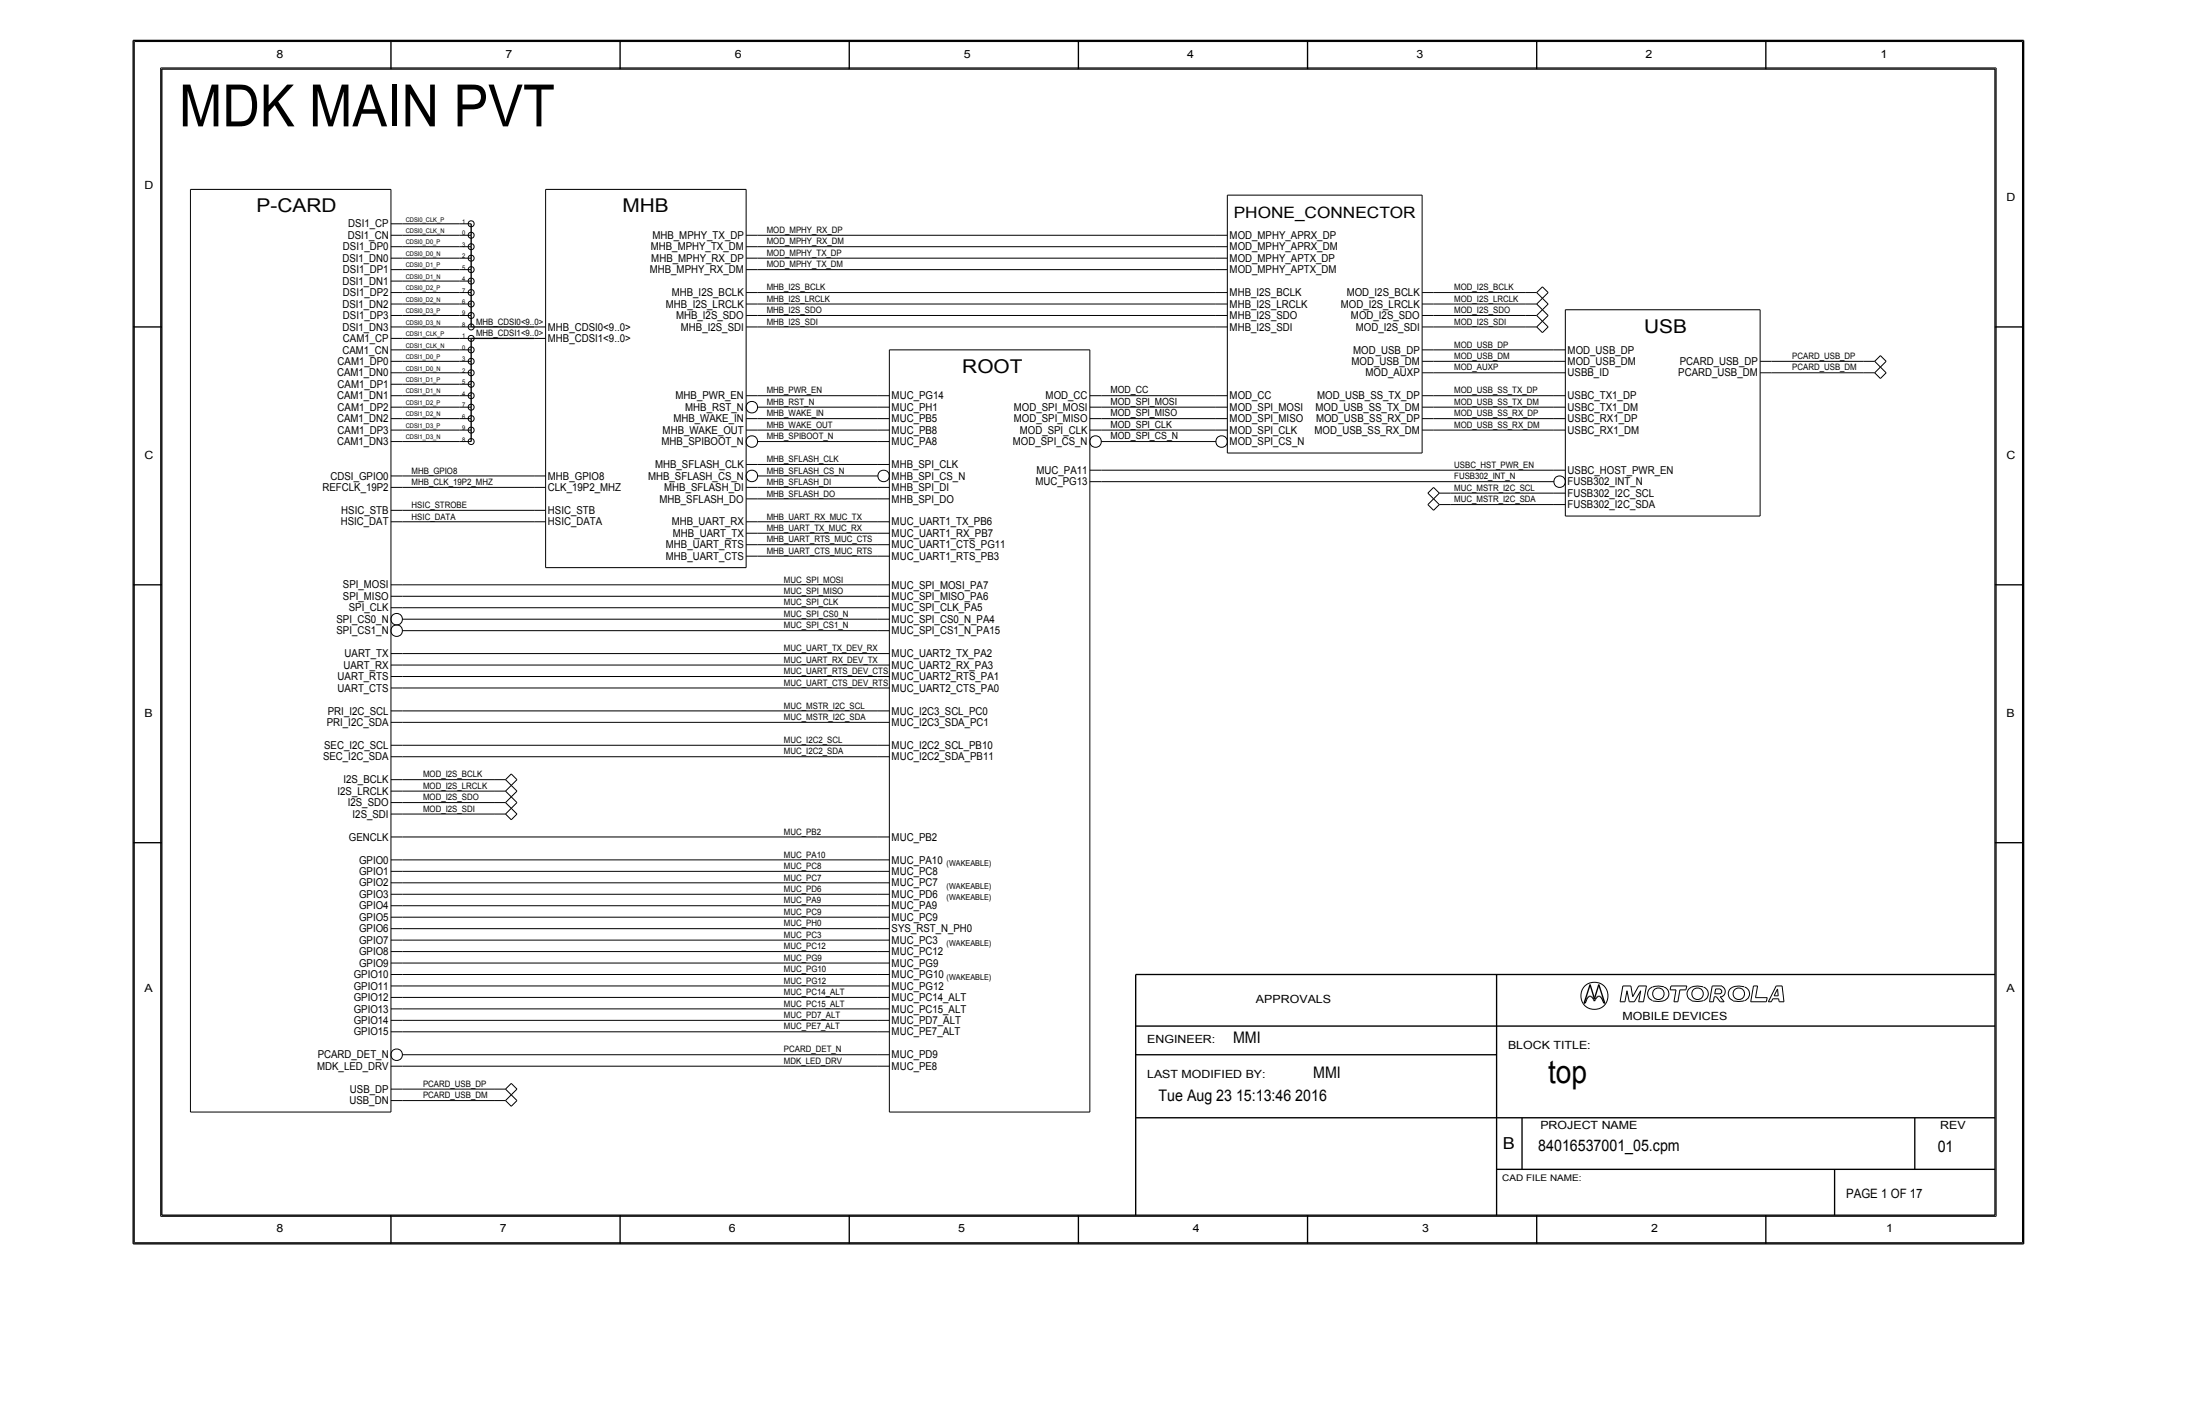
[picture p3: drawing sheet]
<svg xmlns="http://www.w3.org/2000/svg" width="432mm" height="279mm" viewBox="0 0 432 279" stroke-linecap="round" stroke-linejoin="round" font-family="sans-serif">
<g fill="none" stroke="#000" stroke-width=".2">
<path d="M26.4 8.2h370.6zM26.4 8.2v235.6zM31.5 13.3v225.4zM31.5 13.3h360.3zM391.8 13.3v225.4zM397 8.2v235.6zM37.4 37.2h39.3zM37.4 37.2v181zM76.7 37.2v181zM107.1 37.2h39.3zM107.1 37.2v74.2zM146.4 37.2v74.2z"/>
<path d="M240.9 38.3h38.2zM240.9 38.3v50.6zM279.1 38.3v50.6zM76.7 43.9h2.3zM76.7 46.2h2.3zM76.7 48.4h2.3zM76.7 50.7h2.3zM76.7 52.9h2.3zM76.7 55.2h2.3zM76.7 59.7h2.3zM76.7 57.4h2.3zM79 59.7h11.2z"/>
<path d="M79 43.9h11.2zM79 46.2h11.2zM79 48.4h11.2zM79 50.7h11.2zM79 52.9h11.2zM79 55.2h11.2zM79 57.4h11.2zM90.2 59.7h2.3zM90.2 57.4h2.3zM90.2 43.9h2.3zM90.2 46.2h2.3zM90.2 50.7h2.3z"/>
<path d="M90.2 48.4h2.3zM90.2 52.9h2.3zM90.2 55.2h2.3zM146.4 50.7h2.3zM146.4 48.4h2.3zM146.4 46.2h2.3zM146.4 57.4h2.3zM146.4 52.9h2.3zM146.4 59.7h2.3zM148.7 52.9h89.9zM148.7 48.4h89.9zM148.7 50.7h89.9z"/>
<path d="M148.7 59.7h89.9zM148.7 57.4h89.9zM148.7 46.2h89.9zM238.6 48.4h2.3zM238.6 50.7h2.3zM238.6 57.4h2.3zM238.6 59.7h2.3zM238.6 46.2h2.3zM238.6 52.9h2.3zM279.1 57.4h2.3zM279.1 59.7h2.3zM281.4 59.7h18z"/>
<path d="M281.4 57.4h18zM299.4 59.7h2.2zM299.4 57.4h2.2zM301.6 59.7l1.1 1.1zM301.6 59.7l1.1-1.2zM301.6 57.4l1.1 1.1zM301.6 57.4l1.1-1.1zM302.7 58.5l1.2 1.2zM302.7 56.3l1.2 1.1zM302.7 58.5l1.2-1.1zM303.9 59.7l-1.2 1.1zM76.7 61.9h2.3z"/>
<path d="M76.7 64.1h2.3zM76.7 66.4h2.3zM76.7 73.1h2.3zM76.7 68.6h2.3zM76.7 70.9h2.3zM76.7 77.6h2.3zM76.7 75.4h2.3zM76.7 79.9h2.3zM79 64.1h11.2zM79 77.6h11.2zM79 73.1h11.2zM79 68.6h11.2z"/>
<path d="M79 66.4h11.2zM79 79.9h11.2zM79 70.9h11.2zM79 75.4h11.2zM79 61.9h11.2zM90.2 79.9h2.3zM90.2 64.1h2.3zM90.2 61.9h2.3zM90.2 66.4h2.3zM90.2 68.6h2.3zM90.2 70.9h2.3zM90.2 73.1h2.3z"/>
<path d="M90.2 75.4h2.3zM90.2 77.6h2.3zM104.8 64.1h2.3zM104.8 66.4h2.3zM146.4 61.9h2.3zM146.4 64.1h2.3zM146.4 77.6h2.3zM148.7 64.1h89.9zM148.7 61.9h89.9zM148.7 77.6h23.6zM148.7 79.9h23.6zM172.3 77.6h2.3z"/>
<path d="M172.3 79.9h2.3zM174.6 68.6h39.3zM174.6 68.6v149.6zM213.9 68.6v149.6zM213.9 79.9h2.3zM213.9 77.6h2.3zM216.2 79.9h22.4zM216.2 77.6h22.4zM238.6 79.9h2.3zM238.6 77.6h2.3zM238.6 64.1h2.3zM238.6 61.9h2.3z"/>
<path d="M279.1 70.9h2.3zM279.1 68.6h2.3zM279.1 64.1h2.3zM279.1 61.9h2.3zM279.1 79.9h2.3zM279.1 77.6h2.3zM279.1 73.1h2.3zM281.4 79.9h23.6zM281.4 73.1h23.6zM281.4 68.6h23.6zM281.4 64.1h18zM281.4 61.9h18z"/>
<path d="M281.4 77.6h23.6zM281.4 70.9h23.6zM299.4 64.1h2.2zM299.4 61.9h2.2zM301.6 64.1l1.1 1.2zM301.6 64.1l1.1-1.1zM301.6 61.9l1.1 1.1zM301.6 61.9l1.1-1.1zM302.7 63l1.2 1.1zM302.7 60.8l1.2 1.1zM303.9 64.1l-1.2 1.2zM303.9 61.9l-1.2 1.1z"/>
<path d="M305 68.6h2.2zM305 73.1h2.2zM305 70.9h2.2zM305 79.9h2.2zM305 77.6h2.2zM307.2 60.8h38.3zM307.2 60.8v40.5zM345.5 60.8v40.5zM345.5 73.1h2.2zM345.5 70.9h2.2zM347.7 70.9h18zM347.7 73.1h18z"/>
<path d="M365.7 70.9h2.3zM365.7 73.1h2.3zM368 70.9l1.1 1.1zM368 70.9l1.1-1.1zM368 73.1l1.1 1.2zM368 73.1l1.1-1.1zM369.1 69.8l1.1 1.1zM369.1 72l1.1 1.1zM369.1 72l1.1-1.1zM369.1 74.3l1.1-1.2zM76.7 82.1h2.3zM76.7 84.4h2.3z"/>
<path d="M76.7 86.6h2.3zM76.7 95.6h2.3zM76.7 93.4h2.3zM79 82.1h11.2zM79 86.6h11.2zM79 84.4h11.2zM79 93.4h25.8zM79 95.6h25.8zM90.2 86.6h2.3zM90.2 84.4h2.3zM90.2 82.1h2.3zM104.8 93.4h2.3z"/>
<path d="M104.8 95.6h2.3zM146.4 84.4h2.3zM146.4 82.1h2.3zM146.4 91.1h2.3zM146.4 95.6h2.3zM146.4 97.9h2.3zM148.7 86.6h23.6zM148.7 91.1h23.6zM148.7 95.6h23.6zM148.7 82.1h23.6zM148.7 84.4h23.6zM148.7 97.9h23.6z"/>
<path d="M148.7 93.4h23.6zM172.3 82.1h2.3zM172.3 84.4h2.3zM172.3 86.6h2.3zM172.3 97.9h2.3zM172.3 91.1h2.3zM172.3 95.6h2.3zM213.9 92.3h2.3zM213.9 94.5h2.3zM213.9 84.4h2.3zM213.9 82.1h2.3zM216.2 86.6h22.4z"/>
<path d="M216.2 82.1h22.4zM216.2 84.4h22.4zM216.2 94.5h88.8zM216.2 92.3h88.8zM238.6 84.4h2.3zM238.6 82.1h2.3zM240.9 88.9h38.2zM279.1 82.1h2.3zM279.1 84.4h2.3zM280.2 99l1.2 1.1zM280.2 96.8l1.2 1.1zM280.2 96.8l1.2-1.2z"/>
<path d="M281.4 84.4h23.6zM281.4 97.9l-1.2 1.1zM281.4 97.9l1.1 1.1zM281.4 97.9l1.1-1.1zM281.4 95.6l1.1 1.2zM281.4 82.1h23.6zM282.5 99h2.2zM282.5 96.8h2.2zM282.5 99l-1.1 1.1zM284.7 96.8h20.3zM284.7 99h20.3zM305 84.4h2.2z"/>
<path d="M305 82.1h2.2zM305 92.3h2.2zM305 99h2.2zM305 96.8h2.2zM76.7 102.4h2.3zM76.7 100.1h2.3zM76.7 114.7h2.3zM76.7 119.2h2.3zM76.7 117h2.3zM79 114.7h93.3zM79 117h93.3zM79 119.2h93.3z"/>
<path d="M79 102.4h25.8zM79 100.1h25.8zM104.8 100.1h2.3zM104.8 102.4h2.3zM107.1 111.4h39.3zM146.4 102.4h2.3zM146.4 109.1h2.3zM146.4 106.9h2.3zM146.4 104.6h2.3zM148.7 106.9h23.6zM148.7 104.6h23.6zM148.7 109.1h23.6z"/>
<path d="M148.7 102.4h23.6zM172.3 114.7h2.3zM172.3 117h2.3zM172.3 119.2h2.3zM172.3 102.4h2.3zM172.3 106.9h2.3zM172.3 104.6h2.3zM172.3 109.1h2.3zM307.2 101.3h38.3zM76.7 130.5h2.3zM76.7 128.2h2.3zM76.7 132.7h2.3z"/>
<path d="M76.7 135h2.3zM76.7 139.5h2.3zM79 132.7h93.3zM79 121.5h93.3zM79 123.7h93.3zM79 135h93.3zM79 130.5h93.3zM79 128.2h93.3zM79 139.5h93.3zM172.3 121.5h2.3zM172.3 123.7h2.3zM172.3 139.5h2.3z"/>
<path d="M172.3 130.5h2.3zM172.3 132.7h2.3zM172.3 135h2.3zM172.3 128.2h2.3zM76.7 141.7h2.3zM76.7 148.5h2.3zM76.7 146.2h2.3zM76.7 153h2.3zM76.7 159.7h2.3zM76.7 157.5h2.3zM76.7 155.2h2.3zM79 146.2h93.3z"/>
<path d="M79 148.5h93.3zM79 153h18zM79 141.7h93.3zM79 155.2h18zM79 159.7h18zM79 157.5h18zM97 159.7h2.2zM97 157.5h2.2zM97 155.2h2.2zM97 153h2.2zM99.2 159.7l1.1 1.1zM99.2 159.7l1.1-1.1z"/>
<path d="M99.2 157.5l1.1 1.1zM99.2 157.5l1.1-1.2zM99.2 155.2l1.1 1.1zM99.2 155.2l1.1-1.1zM99.2 153l1.1 1.1zM99.2 153l1.1-1.1zM100.3 158.6l1.2 1.1zM100.3 156.3l1.2 1.2zM100.3 154.1l1.2 1.1zM100.3 151.9l1.2 1.1zM101.5 159.7l-1.2 1.1zM101.5 157.5l-1.2 1.1z"/>
<path d="M101.5 155.2l-1.2 1.1zM101.5 153l-1.2 1.1zM172.3 141.7h2.3zM172.3 146.2h2.3zM172.3 148.5h2.3zM76.7 164.2h2.3zM76.7 171h2.3zM76.7 168.7h2.3zM76.7 173.2h2.3zM76.7 175.5h2.3zM76.7 177.7h2.3zM76.7 180h2.3z"/>
<path d="M79 173.2h93.3zM79 171h93.3zM79 168.7h93.3zM79 164.2h93.3zM79 175.5h93.3zM79 177.7h93.3zM79 180h93.3zM172.3 164.2h2.3zM172.3 168.7h2.3zM172.3 173.2h2.3zM172.3 175.5h2.3zM172.3 180h2.3z"/>
<path d="M172.3 177.7h2.3zM172.3 171h2.3zM76.7 182.2h2.3zM76.7 189h2.3zM76.7 186.7h2.3zM76.7 184.5h2.3zM76.7 191.2h2.3zM76.7 193.5h2.3zM76.7 195.7h2.3zM76.7 198h2.3zM79 198h93.3zM79 195.7h93.3z"/>
<path d="M79 193.5h93.3zM79 191.2h93.3zM79 182.2h93.3zM79 184.5h93.3zM79 186.7h93.3zM79 189h93.3zM172.3 198h2.3zM172.3 195.7h2.3zM172.3 193.5h2.3zM172.3 184.5h2.3zM172.3 186.7h2.3zM172.3 182.2h2.3z"/>
<path d="M172.3 189h2.3zM172.3 191.2h2.3zM318 196.6h.9zM318.5 193.5h1.6zM318.5 193.5l-.5 3.1zM319.3 194.4l-.4 2.2zM319.3 194.4l.5 2.2zM319.8 196.6h1zM320.1 193.5l.4 2.1zM321.6 193.5h1.6zM321.6 193.5l-1.1 2.1zM321.6 196.6h1z"/>
<path d="M322 194.4l-.4 2.2zM322 194.4l-1.2 2.2zM323.2 193.5l-.6 3.1zM324.3 193.7a1.42 1.42 0 0 0-.9 1.3 1.42 1.42 0 0 0 .9 1.3M326.6 193.6h-.2a3.5 3.5 0 0 0-2.1 .1M326.6 193.7a1.44 1.44 0 0 1 .9 1.7 1.44 1.44 0 0 1-1.5 1.1l-1.6-.1M327.8 194.2h1.2zM328 193.5h3.1zM328 193.5l-.2 .7zM328.6 196.6h.7zM329 194.2l-.4 2.4zM329.7 194.2l-.4 2.4z"/>
<path d="M329.7 194.2h1.2zM331.1 193.5l-.2 .7zM334.3 193.6a2.65 2.65 0 0 0-3 .7 1.44 1.44 0 0 0 .8 2M334.3 196.3l-1.2 .2-1-.1M334.4 193.7a1.4 1.4 0 0 1 .9 1.3 1.4 1.4 0 0 1-.9 1.3M335.5 196.6h.8zM336.1 193.5h1.9zM336.1 193.5l-.6 3.1zM336.5 195.6l-.2 1zM336.5 195.6h.4zM336.6 195h1zM336.7 194h.9z"/>
<path d="M336.7 194l-.1 1zM336.9 195.6l.7 1zM337.6 194.1a.44 .44 0 0 1 .3 .5 .44 .44 0 0 1-.3 .4M337.6 195.6l.8 1zM337.6 195.6h.4zM337.6 196.6h.8zM338 193.5a1.1 1.1 0 0 1 .6 1.1 1.1 1.1 0 0 1-.6 1M342.4 193.6a2.65 2.65 0 0 0-3 .7 1.44 1.44 0 0 0 .8 2M342.4 196.3l-1.2 .2-1-.1M342.4 193.7a1.4 1.4 0 0 1 1 1.3 1.4 1.4 0 0 1-1 1.3M343.6 196.6h3.1zM344.2 193.5h.8z"/>
<path d="M344.2 193.5l-.6 3.1zM344.6 195.7h2.3zM345 193.5l-.4 2.2zM346.9 195.7l-.2 .9zM347.1 196.6h.6zM347.9 196h1.2zM347.9 196l-.2 .6zM348.2 195.4h.8zM348.6 193.5l-1.5 3.1zM348.6 193.5h1.2zM348.9 194l-.7 1.4zM348.9 194l.1 1.4z"/>
<path d="M349.1 196l.1 .6zM349.2 196.6h.9zM349.8 193.5l.3 3.1zM37.4 218.2h39.3zM76.7 200.2h2.3zM76.7 202.4h2.3zM76.7 215.9h2.3zM76.7 213.7h2.3zM76.7 209.2h2.3zM79 202.4h93.3zM79 200.2h93.3zM79 206.9h93.3z"/>
<path d="M79 209.2h93.3zM79 213.7h18zM79 215.9h18zM97 213.7h2.2zM97 215.9h2.2zM99.2 213.7l1.1 1.1zM99.2 213.7l1.1-1.1zM99.2 215.9l1.1 1.2zM99.2 215.9l1.1-1.1zM100.3 212.6l1.2 1.1zM100.3 214.8l1.2 1.1zM101.5 213.7l-1.2 1.1z"/>
<path d="M101.5 215.9l-1.2 1.2zM172.3 202.4h2.3zM172.3 200.2h2.3zM172.3 209.2h2.3zM172.3 206.9h2.3zM174.6 218.2h39.3zM31.5 238.7h360.3zM26.4 243.8h370.6z"/>
<circle cx="92.5" cy="43.9" r=".59"/>
<circle cx="92.5" cy="59.7" r=".59"/>
<circle cx="92.5" cy="57.4" r=".59"/>
<circle cx="92.5" cy="46.2" r=".59"/>
<circle cx="92.5" cy="55.2" r=".59"/>
<circle cx="92.5" cy="50.7" r=".59"/>
<circle cx="92.5" cy="48.4" r=".59"/>
<circle cx="92.5" cy="52.9" r=".59"/>
<circle cx="92.5" cy="64.2" r=".59"/>
<circle cx="92.5" cy="70.9" r=".59"/>
<circle cx="92.5" cy="73.1" r=".59"/>
<circle cx="92.5" cy="61.9" r=".59"/>
<circle cx="92.5" cy="66.4" r=".59"/>
<circle cx="92.5" cy="68.7" r=".59"/>
<circle cx="92.5" cy="77.6" r=".59"/>
<circle cx="92.5" cy="79.9" r=".59"/>
<circle cx="92.5" cy="75.4" r=".59"/>
<circle cx="147.6" cy="79.9" r="1.13"/>
<circle cx="92.5" cy="82.1" r=".59"/>
<circle cx="92.5" cy="86.6" r=".59"/>
<circle cx="92.5" cy="84.4" r=".59"/>
<circle cx="147.6" cy="86.6" r="1.13"/>
<circle cx="147.6" cy="93.4" r="1.13"/>
<circle cx="173.4" cy="93.4" r="1.13"/>
<circle cx="215" cy="86.6" r="1.13"/>
<circle cx="239.8" cy="86.6" r="1.13"/>
<circle cx="306.1" cy="94.5" r="1.13"/>
<circle cx="77.9" cy="121.5" r="1.13"/>
<circle cx="77.9" cy="123.7" r="1.13"/>
<circle cx="312.9" cy="195.4" r="2.68"/>
<circle cx="325.5" cy="195" r="1.13"/>
<circle cx="333.2" cy="195" r="1.13"/>
<circle cx="341.3" cy="195" r="1.13"/>
<circle cx="77.9" cy="207" r="1.13"/>
</g>
<g fill="none" stroke="#000" stroke-width=".27">
<path d="M26.1 7.9h371.1zM26.1 7.9v236.2zM31.8 13.6v224.8zM31.8 13.6h359.8zM76.7 7.9v5.7zM121.7 7.9v5.7zM166.7 7.9v5.7zM211.7 7.9v5.7zM256.6 7.9v5.7zM301.6 7.9v5.7zM346.6 7.9v5.7zM391.6 13.6v224.8z"/>
<path d="M397.2 7.9v236.2zM92.5 59.7v2.2zM92.5 57.4v2.3zM92.5 55.2v2.2zM92.5 52.9v2.3zM92.5 50.7v2.2zM92.5 48.4v2.3zM92.5 46.2v2.2zM92.5 43.9v2.3zM26.1 64.1h5.7zM92.5 66.4h12.3zM92.5 66.4v2.2z"/>
<path d="M92.5 68.6v2.3zM92.5 70.9v2.2zM92.5 73.1v2.3zM92.5 75.4v2.2zM92.5 77.6v2.3zM92.5 79.9v2.2zM92.5 64.1h12.3zM92.5 61.9v2.2zM391.6 64.1h5.6zM92.5 82.1v2.3zM92.5 84.4v2.2zM26.1 114.7h5.7z"/>
<path d="M391.6 114.7h5.6zM26.1 165.3h5.7zM391.6 165.3h5.6zM222.9 191.2v47.2zM222.9 191.2h168.7zM293.7 191.2v47.2zM310.9 196.8h.2zM311.2 196.6l-.1 .2zM311.4 196.1l-.2 .5zM311.6 195.7l-.2 .4zM311.8 195.6l-.2 .1zM311.8 195.6l.2-.1z"/>
<path d="M312 195.5h.2zM312.1 193.2l.8 2.8zM312.1 193.2l-1.2 3.6zM312.2 195.5l.2 .1zM312.4 195.6l.2 .1zM312.6 195.7l.2 .4zM312.8 196.1l.1 .3zM313.1 196.1l-.2 .3zM313.4 195.7l-.3 .4zM313.5 195.6l.2-.1zM313.5 195.6l-.1 .1zM313.7 195.5h.2z"/>
<path d="M313.8 193.2l-.9 2.8zM313.8 193.2l1.2 3.6zM313.9 195.5l.2 .1zM314.1 195.6l.2 .1zM314.3 195.7l.2 .4zM314.5 196.1l.2 .5zM314.7 196.6l.1 .2zM314.8 196.8h.2zM222.9 201.3h168.7zM222.9 219.3h168.7zM222.9 206.9h70.8zM298.7 219.3v10.1z"/>
<path d="M375.8 219.3v10.1zM31.8 238.4h359.8zM76.7 238.4v5.7zM121.7 238.4v5.7zM166.7 238.4v5.7zM211.7 238.4v5.7zM256.6 238.4v5.7zM293.7 229.4h97.9zM301.6 238.4v5.7zM346.6 238.4v5.7zM360.1 229.4v9zM26.1 244.1h371.1z"/>
</g>
<text font-size="11.4" x="35.1" y="24.8">MDK MAIN PVT</text>
<text font-size="6.2" x="303.9" y="212.6">top</text>
<g font-size="3.7">
<text x="50.4" y="41.7">P-CARD</text>
<text x="122.2" y="41.7">MHB</text>
<text x="322.7" y="65.3">USB</text>
<text x="188.9" y="73.1">ROOT</text>
</g>
<text font-size="3.2" x="295" y="225.5">B</text>
<g font-size="3.1">
<text x="242.1" y="42.8">PHONE_CONNECTOR</text>
<text x="242" y="204.7">MMI</text>
<text x="227.4" y="215.9">Tue Aug 23 15:13:46 2016</text>
<text x="257.8" y="211.4">MMI</text>
<text x="301.9" y="225.9">84016537001_05.cpm</text>
<text x="380.3" y="226.1">01</text>
</g>
<text font-size="2.5" x="362.3" y="235.1">PAGE 1 OF 17</text>
<g font-size="2.2">
<text x="54.2" y="11.3">8</text>
<text x="99.2" y="11.3">7</text>
<text x="144.2" y="11.3">6</text>
<text x="189.2" y="11.3">5</text>
<text x="233" y="11.3">4</text>
<text x="278" y="11.3">3</text>
<text x="323" y="11.3">2</text>
<text x="369.1" y="11.3">1</text>
<text x="28.4" y="37.2">D</text>
<text x="393.8" y="39.4">D</text>
<text x="28.4" y="90">C</text>
<text x="393.8" y="90">C</text>
<text x="28.4" y="140.6">B</text>
<text x="393.8" y="140.6">B</text>
<text x="28.4" y="194.6">A</text>
<text x="246.5" y="196.8">APPROVALS</text>
<text x="393.8" y="194.6">A</text>
<text x="318.5" y="200.2">MOBILE DEVICES</text>
<text x="225.2" y="204.7">ENGINEER:</text>
<text x="296" y="205.8">BLOCK TITLE:</text>
<text x="225.2" y="211.4">LAST MODIFIED BY:</text>
<text x="302.3" y="221.5">PROJECT NAME</text>
<text x="380.8" y="221.6">REV</text>
<text x="54.2" y="241.8">8</text>
<text x="98.1" y="241.8">7</text>
<text x="143.1" y="241.8">6</text>
<text x="188" y="241.8">5</text>
<text x="234.1" y="241.8">4</text>
<text x="279.1" y="241.8">3</text>
<text x="324.1" y="241.8">2</text>
<text x="370.2" y="241.8">1</text>
</g>
<g font-size="2.1">
<text x="68.3" y="46.9">DSI1_CN</text>
<text x="68.4" y="44.6">DSI1_CP</text>
<text x="128" y="46.9">MHB_MPHY_TX_DP</text>
<text x="241.3" y="46.9">MOD_MPHY_APRX_DP</text>
<text x="67.2" y="51.4">DSI1_DN0</text>
<text x="67.3" y="53.6">DSI1_DP1</text>
<text x="67.3" y="49.1">DSI1_DP0</text>
<text x="127.5" y="53.6">MHB_MPHY_RX_DM</text>
<text x="127.7" y="49.1">MHB_MPHY_TX_DM</text>
<text x="127.8" y="51.4">MHB_MPHY_RX_DP</text>
<text x="241.3" y="49.1">MOD_MPHY_APRX_DM</text>
<text x="241.3" y="53.6">MOD_MPHY_APTX_DM</text>
<text x="241.3" y="51.4">MOD_MPHY_APTX_DP</text>
<text x="67.2" y="55.9">DSI1_DN1</text>
<text x="67.3" y="58.1">DSI1_DP2</text>
<text x="131.8" y="58.1">MHB_I2S_BCLK</text>
<text x="241.3" y="58.1">MHB_I2S_BCLK</text>
<text x="264.3" y="58.1">MOD_I2S_BCLK</text>
<text x="67.2" y="64.9">DSI1_DN3</text>
<text x="67.2" y="60.4">DSI1_DN2</text>
<text x="67.3" y="62.6">DSI1_DP3</text>
<text x="107.5" y="64.9">MHB_CDSI0&lt;9..0&gt;</text>
<text x="130.7" y="60.4">MHB_I2S_LRCLK</text>
<text x="132.7" y="62.6">MHB_I2S_SDO</text>
<text x="133.6" y="64.9">MHB_I2S_SDI</text>
<text x="241.3" y="60.4">MHB_I2S_LRCLK</text>
<text x="241.3" y="62.6">MHB_I2S_SDO</text>
<text x="241.3" y="64.9">MHB_I2S_SDI</text>
<text x="263.2" y="60.4">MOD_I2S_LRCLK</text>
<text x="265.2" y="62.6">MOD_I2S_SDO</text>
<text x="266.1" y="64.9">MOD_I2S_SDI</text>
<text x="66.3" y="71.6">CAM1_DP0</text>
<text x="67.2" y="69.4">CAM1_CN</text>
<text x="67.3" y="67.1">CAM1_CP</text>
<text x="107.5" y="67.1">MHB_CDSI1&lt;9..0&gt;</text>
<text x="265.3" y="71.6">MOD_USB_DM</text>
<text x="265.6" y="69.4">MOD_USB_DP</text>
<text x="307.7" y="71.6">MOD_USB_DM</text>
<text x="307.7" y="69.4">MOD_USB_DP</text>
<text x="329.7" y="71.6">PCARD_USB_DP</text>
<text x="66.2" y="73.9">CAM1_DN0</text>
<text x="66.3" y="76.1">CAM1_DP1</text>
<text x="268" y="73.9">MOD_AUXP</text>
<text x="307.7" y="73.9">USBB_ID</text>
<text x="329.4" y="73.9">PCARD_USB_DM</text>
<text x="66.2" y="82.9">CAM1_DN2</text>
<text x="66.2" y="78.4">CAM1_DN1</text>
<text x="66.3" y="80.6">CAM1_DP2</text>
<text x="132.2" y="82.9">MHB_WAKE_IN</text>
<text x="132.6" y="78.4">MHB_PWR_EN</text>
<text x="134.5" y="80.6">MHB_RST_N</text>
<text x="175" y="78.4">MUC_PG14</text>
<text x="175" y="80.6">MUC_PH1</text>
<text x="175" y="82.9">MUC_PB5</text>
<text x="199" y="80.6">MOD_SPI_MOSI</text>
<text x="199" y="82.9">MOD_SPI_MISO</text>
<text x="205.2" y="78.4">MOD_CC</text>
<text x="241.3" y="78.4">MOD_CC</text>
<text x="241.3" y="80.6">MOD_SPI_MOSI</text>
<text x="241.3" y="82.9">MOD_SPI_MISO</text>
<text x="258.2" y="80.6">MOD_USB_SS_TX_DM</text>
<text x="258.3" y="82.9">MOD_USB_SS_RX_DP</text>
<text x="258.5" y="78.4">MOD_USB_SS_TX_DP</text>
<text x="307.7" y="82.9">USBC_RX1_DP</text>
<text x="307.7" y="80.6">USBC_TX1_DM</text>
<text x="307.7" y="78.4">USBC_TX1_DP</text>
<text x="66.2" y="87.4">CAM1_DN3</text>
<text x="66.3" y="85.1">CAM1_DP3</text>
<text x="129.8" y="87.4">MHB_SPIBOOT_N</text>
<text x="130.1" y="85.1">MHB_WAKE_OUT</text>
<text x="175" y="85.1">MUC_PB8</text>
<text x="175" y="87.4">MUC_PA8</text>
<text x="198.8" y="87.4">MOD_SPI_CS_N</text>
<text x="200.2" y="85.1">MOD_SPI_CLK</text>
<text x="241.3" y="85.1">MOD_SPI_CLK</text>
<text x="241.3" y="87.4">MOD_SPI_CS_N</text>
<text x="258" y="85.1">MOD_USB_SS_RX_DM</text>
<text x="307.7" y="85.1">USBC_RX1_DM</text>
<text x="64.9" y="94.1">CDSI_GPIO0</text>
<text x="107.5" y="94.1">MHB_GPIO8</text>
<text x="127.2" y="94.1">MHB_SFLASH_CS_N</text>
<text x="128.6" y="91.9">MHB_SFLASH_CLK</text>
<text x="175" y="94.1">MHB_SPI_CS_N</text>
<text x="175" y="91.9">MHB_SPI_CLK</text>
<text x="203.2" y="95.2">MUC_PG13</text>
<text x="203.4" y="93">MUC_PA11</text>
<text x="307.7" y="95.2">FUSB302_INT_N</text>
<text x="307.7" y="93">USBC_HOST_PWR_EN</text>
<text x="63.3" y="96.3">REFCLK_19P2</text>
<text x="67" y="100.8">HSIC_STB</text>
<text x="107.5" y="96.4">CLK_19P2_MHZ</text>
<text x="107.5" y="100.8">HSIC_STB</text>
<text x="129.4" y="98.6">MHB_SFLASH_DO</text>
<text x="130.4" y="96.4">MHB_SFLASH_DI</text>
<text x="175" y="98.6">MHB_SPI_DO</text>
<text x="175" y="96.4">MHB_SPI_DI</text>
<text x="307.7" y="99.7">FUSB302_I2C_SDA</text>
<text x="307.7" y="97.5">FUSB302_I2C_SCL</text>
<text x="66.9" y="103.1">HSIC_DAT</text>
<text x="107.5" y="103.1">HSIC_DATA</text>
<text x="130.7" y="107.6">MHB_UART_RTS</text>
<text x="131.9" y="103.1">MHB_UART_RX</text>
<text x="132.1" y="105.3">MHB_UART_TX</text>
<text x="175" y="105.3">MUC_UART1_RX_PB7</text>
<text x="175" y="107.6">MUC_UART1_CTS_PG11</text>
<text x="175" y="103.1">MUC_UART1_TX_PB6</text>
<text x="130.7" y="109.8">MHB_UART_CTS</text>
<text x="175" y="109.8">MUC_UART1_RTS_PB3</text>
<text x="67.3" y="117.7">SPI_MISO</text>
<text x="67.3" y="115.5">SPI_MOSI</text>
<text x="68.5" y="120">SPI_CLK</text>
<text x="175" y="120">MUC_SPI_CLK_PA5</text>
<text x="175" y="115.5">MUC_SPI_MOSI_PA7</text>
<text x="175" y="117.7">MUC_SPI_MISO_PA6</text>
<text x="66" y="124.5">SPI_CS1_N</text>
<text x="66" y="122.2">SPI_CS0_N</text>
<text x="175" y="122.2">MUC_SPI_CS0_N_PA4</text>
<text x="175" y="124.5">MUC_SPI_CS1_N_PA15</text>
<text x="67.4" y="131.2">UART_RX</text>
<text x="67.6" y="129">UART_TX</text>
<text x="175" y="131.2">MUC_UART2_RX_PA3</text>
<text x="175" y="129">MUC_UART2_TX_PA2</text>
<text x="66.3" y="133.5">UART_RTS</text>
<text x="66.3" y="135.7">UART_CTS</text>
<text x="175" y="135.7">MUC_UART2_CTS_PA0</text>
<text x="175" y="133.5">MUC_UART2_RTS_PA1</text>
<text x="64.1" y="142.4">PRI_I2C_SDA</text>
<text x="64.4" y="140.2">PRI_I2C_SCL</text>
<text x="175" y="142.5">MUC_I2C3_SDA_PC1</text>
<text x="175" y="140.2">MUC_I2C3_SCL_PC0</text>
<text x="63.4" y="149.2">SEC_I2C_SDA</text>
<text x="63.6" y="146.9">SEC_I2C_SCL</text>
<text x="175" y="149.2">MUC_I2C2_SDA_PB11</text>
<text x="175" y="146.9">MUC_I2C2_SCL_PB10</text>
<text x="66.3" y="155.9">I2S_LRCLK</text>
<text x="67.4" y="153.7">I2S_BCLK</text>
<text x="68.3" y="158.2">I2S_SDO</text>
<text x="69.2" y="160.4">I2S_SDI</text>
<text x="68.5" y="164.9">GENCLK</text>
<text x="175" y="164.9">MUC_PB2</text>
<text x="70.5" y="169.4">GPIO0</text>
<text x="70.5" y="171.7">GPIO1</text>
<text x="70.5" y="173.9">GPIO2</text>
<text x="175" y="169.4">MUC_PA10</text>
<text x="175" y="171.7">MUC_PC8</text>
<text x="175" y="173.9">MUC_PC7</text>
<text x="70.5" y="178.4">GPIO4</text>
<text x="70.5" y="176.2">GPIO3</text>
<text x="175" y="178.4">MUC_PA9</text>
<text x="175" y="176.2">MUC_PD6</text>
<text x="70.5" y="185.2">GPIO7</text>
<text x="70.5" y="182.9">GPIO6</text>
<text x="70.5" y="180.7">GPIO5</text>
<text x="175" y="185.2">MUC_PC3</text>
<text x="175" y="180.7">MUC_PC9</text>
<text x="175" y="182.9">SYS_RST_N_PH0</text>
<text x="69.4" y="191.9">GPIO10</text>
<text x="70.5" y="189.7">GPIO9</text>
<text x="70.5" y="187.4">GPIO8</text>
<text x="175" y="191.9">MUC_PG10</text>
<text x="175" y="187.4">MUC_PC12</text>
<text x="175" y="189.7">MUC_PG9</text>
<text x="69.4" y="194.2">GPIO11</text>
<text x="69.4" y="196.4">GPIO12</text>
<text x="175" y="196.4">MUC_PC14_ALT</text>
<text x="175" y="194.2">MUC_PG12</text>
<text x="69.4" y="198.7">GPIO13</text>
<text x="69.4" y="200.9">GPIO14</text>
<text x="69.4" y="203.2">GPIO15</text>
<text x="175" y="198.7">MUC_PC15_ALT</text>
<text x="175" y="200.9">MUC_PD7_ALT</text>
<text x="175" y="203.2">MUC_PE7_ALT</text>
<text x="62.2" y="209.9">MDK_LED_DRV</text>
<text x="62.4" y="207.7">PCARD_DET_N</text>
<text x="175" y="207.7">MUC_PD9</text>
<text x="175" y="209.9">MUC_PE8</text>
<text x="68.7" y="214.4">USB_DP</text>
<text x="68.6" y="216.7">USB_DN</text>
</g>
<g font-size="1.9">
<text x="218" y="77.2">MOD_CC</text>
<text x="218" y="79.4">MOD_SPI_MOSI</text>
<text x="218" y="81.7">MOD_SPI_MISO</text>
<text x="218" y="83.9">MOD_SPI_CLK</text>
<text x="218" y="86.2">MOD_SPI_CS_N</text>
</g>
<text font-size="1.8" x="294.9" y="231.7">CAD FILE NAME:</text>
<g font-size="1.7">
<text x="150.5" y="48">MOD_MPHY_RX_DM</text>
<text x="150.5" y="45.7">MOD_MPHY_RX_DP</text>
<text x="150.5" y="52.5">MOD_MPHY_TX_DM</text>
<text x="150.5" y="50.2">MOD_MPHY_TX_DP</text>
<text x="150.5" y="57">MHB_I2S_BCLK</text>
<text x="150.5" y="59.2">MHB_I2S_LRCLK</text>
<text x="285.4" y="57">MOD_I2S_BCLK</text>
<text x="285.4" y="59.2">MOD_I2S_LRCLK</text>
<text x="93.4" y="63.7">MHB_CDSI0&lt;9..0&gt;</text>
<text x="93.4" y="65.9">MHB_CDSI1&lt;9..0&gt;</text>
<text x="150.5" y="61.4">MHB_I2S_SDO</text>
<text x="150.5" y="63.7">MHB_I2S_SDI</text>
<text x="285.4" y="61.4">MOD_I2S_SDO</text>
<text x="285.4" y="63.7">MOD_I2S_SDI</text>
<text x="285.4" y="68.2">MOD_USB_DP</text>
<text x="285.4" y="70.4">MOD_USB_DM</text>
<text x="351.8" y="70.4">PCARD_USB_DP</text>
<text x="150.5" y="77.2">MHB_PWR_EN</text>
<text x="285.4" y="72.7">MOD_AUXP</text>
<text x="285.4" y="77.2">MOD_USB_SS_TX_DP</text>
<text x="351.8" y="72.7">PCARD_USB_DM</text>
<text x="150.5" y="83.9">MHB_WAKE_OUT</text>
<text x="150.5" y="81.7">MHB_WAKE_IN</text>
<text x="150.5" y="79.4">MHB_RST_N</text>
<text x="285.4" y="79.4">MOD_USB_SS_TX_DM</text>
<text x="285.4" y="81.7">MOD_USB_SS_RX_DP</text>
<text x="285.4" y="83.9">MOD_USB_SS_RX_DM</text>
<text x="150.5" y="86.2">MHB_SPIBOOT_N</text>
<text x="80.8" y="95.2">MHB_CLK_19P2_MHZ</text>
<text x="80.8" y="92.9">MHB_GPIO8</text>
<text x="150.5" y="95.2">MHB_SFLASH_DI</text>
<text x="150.5" y="92.9">MHB_SFLASH_CS_N</text>
<text x="150.5" y="90.7">MHB_SFLASH_CLK</text>
<text x="285.4" y="94.1">FUSB302_INT_N</text>
<text x="285.4" y="91.8">USBC_HST_PWR_EN</text>
<text x="80.8" y="99.7">HSIC_STROBE</text>
<text x="80.8" y="101.9">HSIC_DATA</text>
<text x="150.5" y="97.4">MHB_SFLASH_DO</text>
<text x="150.5" y="101.9">MHB_UART_RX_MUC_TX</text>
<text x="285.4" y="96.3">MUC_MSTR_I2C_SCL</text>
<text x="285.4" y="98.6">MUC_MSTR_I2C_SDA</text>
<text x="150.5" y="106.4">MHB_UART_RTS_MUC_CTS</text>
<text x="150.5" y="104.2">MHB_UART_TX_MUC_RX</text>
<text x="150.5" y="108.7">MHB_UART_CTS_MUC_RTS</text>
<text x="153.9" y="118.8">MUC_SPI_CLK</text>
<text x="153.9" y="116.6">MUC_SPI_MISO</text>
<text x="153.9" y="114.3">MUC_SPI_MOSI</text>
<text x="153.9" y="123.3">MUC_SPI_CS1_N</text>
<text x="153.9" y="121">MUC_SPI_CS0_N</text>
<text x="153.9" y="127.8">MUC_UART_TX_DEV_RX</text>
<text x="153.9" y="130">MUC_UART_RX_DEV_TX</text>
<text x="153.9" y="132.3">MUC_UART_RTS_DEV_CTS</text>
<text x="153.9" y="134.5">MUC_UART_CTS_DEV_RTS</text>
<text x="153.9" y="141.3">MUC_MSTR_I2C_SDA</text>
<text x="153.9" y="139">MUC_MSTR_I2C_SCL</text>
<text x="153.9" y="148">MUC_I2C2_SDA</text>
<text x="153.9" y="145.8">MUC_I2C2_SCL</text>
<text x="83" y="154.8">MOD_I2S_LRCLK</text>
<text x="83" y="152.5">MOD_I2S_BCLK</text>
<text x="83" y="159.3">MOD_I2S_SDI</text>
<text x="83" y="157">MOD_I2S_SDO</text>
<text x="153.9" y="163.8">MUC_PB2</text>
<text x="153.9" y="168.3">MUC_PA10</text>
<text x="153.9" y="170.5">MUC_PC8</text>
<text x="153.9" y="172.8">MUC_PC7</text>
<text x="153.9" y="179.5">MUC_PC9</text>
<text x="153.9" y="177.3">MUC_PA9</text>
<text x="153.9" y="175">MUC_PD6</text>
<text x="153.9" y="184">MUC_PC3</text>
<text x="153.9" y="181.8">MUC_PH0</text>
<text x="153.9" y="188.5">MUC_PG9</text>
<text x="153.9" y="186.3">MUC_PC12</text>
<text x="153.9" y="190.8">MUC_PG10</text>
<text x="153.9" y="193">MUC_PG12</text>
<text x="153.9" y="195.2">MUC_PC14_ALT</text>
<text x="153.9" y="197.5">MUC_PC15_ALT</text>
<text x="153.9" y="199.7">MUC_PD7_ALT</text>
<text x="153.9" y="202">MUC_PE7_ALT</text>
<text x="153.9" y="208.7">MDK_LED_DRV</text>
<text x="153.9" y="206.5">PCARD_DET_N</text>
<text x="83" y="215.5">PCARD_USB_DM</text>
<text x="83" y="213.2">PCARD_USB_DP</text>
</g>
<g font-size="1.6">
<text x="185.8" y="169.8">(WAKEABLE)</text>
<text x="185.8" y="174.3">(WAKEABLE)</text>
<text x="185.8" y="176.6">(WAKEABLE)</text>
<text x="185.8" y="185.6">(WAKEABLE)</text>
<text x="185.8" y="192.3">(WAKEABLE)</text>
</g>
<g font-size="1.3">
<text x="79.7" y="48">CDSI0_D0_P</text>
<text x="79.7" y="45.7">CDSI0_CLK_N</text>
<text x="79.7" y="43.5">CDSI0_CLK_P</text>
<text x="90.7" y="46.2">0</text>
<text x="90.7" y="43.9">1</text>
<text x="79.7" y="52.5">CDSI0_D1_P</text>
<text x="79.7" y="50.2">CDSI0_D0_N</text>
<text x="90.7" y="52.9">5</text>
<text x="90.7" y="48.4">3</text>
<text x="90.7" y="50.7">2</text>
<text x="79.7" y="57">CDSI0_D2_P</text>
<text x="79.7" y="59.2">CDSI0_D2_N</text>
<text x="79.7" y="54.7">CDSI0_D1_N</text>
<text x="90.7" y="59.7">6</text>
<text x="90.7" y="55.2">4</text>
<text x="90.7" y="57.4">7</text>
<text x="79.7" y="61.5">CDSI0_D3_P</text>
<text x="79.7" y="63.7">CDSI0_D3_N</text>
<text x="79.7" y="65.9">CDSI1_CLK_P</text>
<text x="90.7" y="61.9">9</text>
<text x="90.7" y="64.1">8</text>
<text x="79.7" y="70.4">CDSI1_D0_P</text>
<text x="79.7" y="68.2">CDSI1_CLK_N</text>
<text x="90.7" y="70.9">3</text>
<text x="90.7" y="68.6">0</text>
<text x="90.7" y="66.4">1</text>
<text x="79.7" y="74.9">CDSI1_D1_P</text>
<text x="79.7" y="72.7">CDSI1_D0_N</text>
<text x="79.7" y="77.2">CDSI1_D1_N</text>
<text x="90.7" y="75.4">5</text>
<text x="90.7" y="73.1">2</text>
<text x="90.7" y="77.6">4</text>
<text x="79.7" y="83.9">CDSI1_D3_P</text>
<text x="79.7" y="79.4">CDSI1_D2_P</text>
<text x="79.7" y="81.7">CDSI1_D2_N</text>
<text x="90.7" y="82.1">6</text>
<text x="90.7" y="79.9">7</text>
<text x="79.7" y="86.2">CDSI1_D3_N</text>
<text x="90.7" y="84.4">9</text>
<text x="90.7" y="86.6">8</text>
</g>
</svg>
